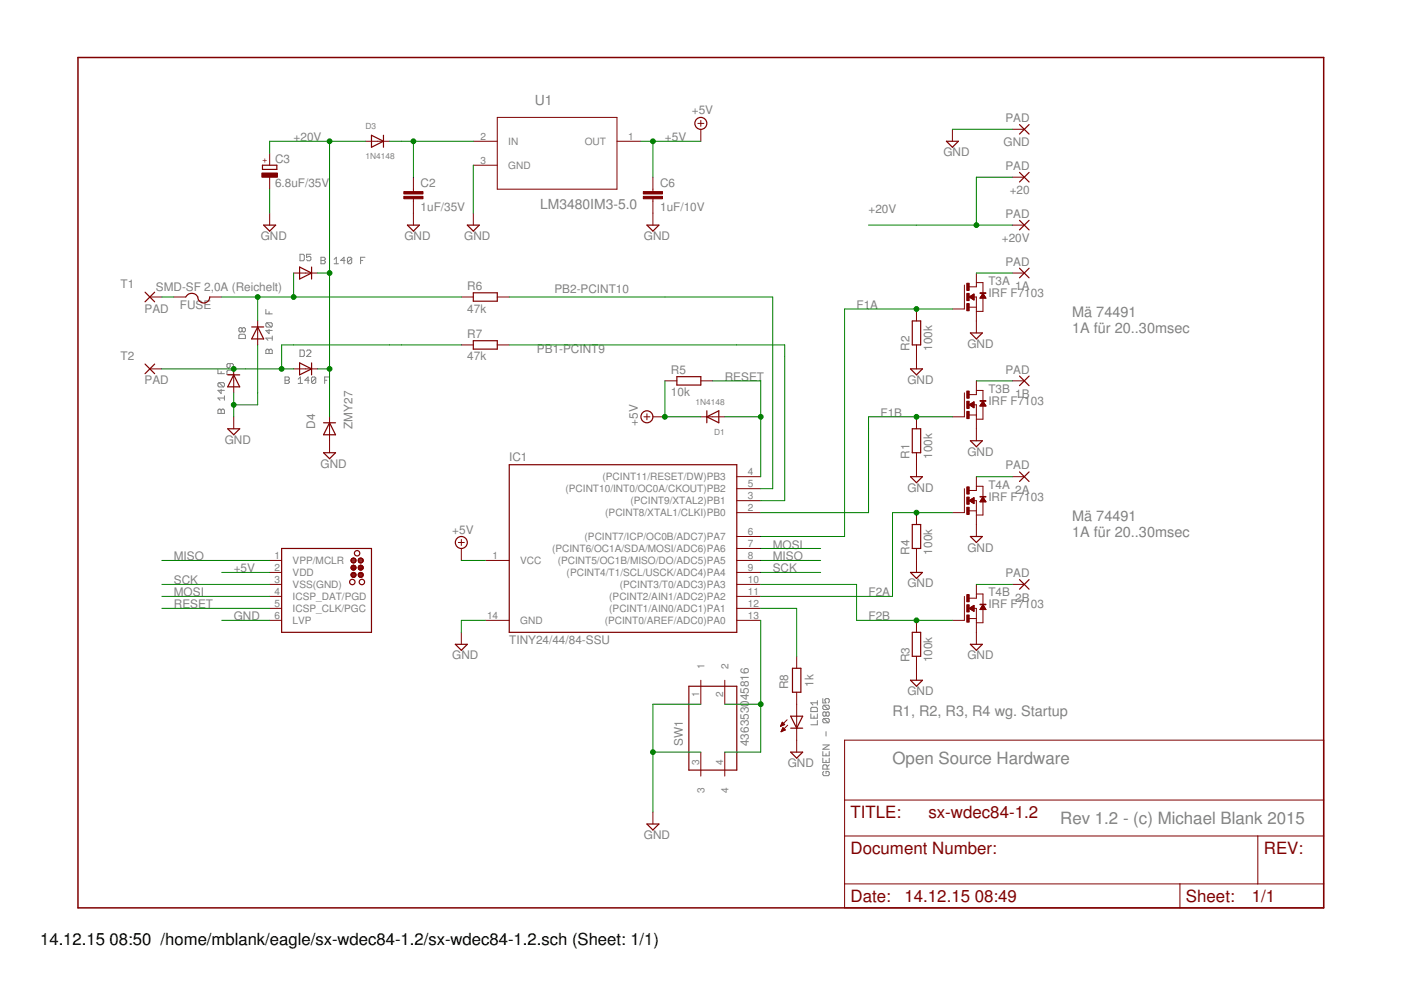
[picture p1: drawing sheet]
<svg xmlns="http://www.w3.org/2000/svg" width="297mm" height="210mm" viewBox="0 0 297 210" stroke-linecap="round" stroke-linejoin="round" font-family="sans-serif">
<g fill="none" stroke="#808080" stroke-width=".21">
<path d="M63.6 53.9h.7l.2 .2v1l-.2 .2h-.7zM65.9 53.9h-.9v.7l.7-.2 .2 .2v.5l-.2 .2h-.5l-.2-.2M68.1 54.5h.6l.3 .3-.3 .4 .3 .5-.3 .2h-.6zM68.1 55.2h.6M70.8 55.9h1M70.8 55l.5-.5v1.4M73.2 55.2h-1l.7-.7v1.4M74.6 54.8l-.3-.3h-.4l-.2 .3v.9M74.6 54.8v.9l-.3 .2h-.4l-.2-.2M74.6 54.8l-.9 .9M76.5 55.2h.4M77.4 54.5h-.9v1.4"/>
<path d="M46.2 78.3v.9h1.4M46.9 78.8v.4M48.3 78.5h1l.2 .2v.7h-1.4v-.7zM48.8 77.1v.7l-.2 .2h-.3l-.2-.2v-.5l.2-.2h1l.2 .2v.5l-.2 .2M50.9 70.9h.9l.2 .2v.7h-1.3v-.7zM51.3 69.7l.3-.2 .4 .2v.4l-.2 .3-.5-.3M51.3 69.7l-.2-.2h-.2l-.2 .2v.4l.2 .3 .4-.3M51.3 69.7v.4M56.4 65.6v.9h1.3M56.6 74l.4 .3 .5-.3 .2 .3v.7h-1.3v-.7zM56.6 68.4l-.2 .3v.4l.2 .2h.9M56.6 68.4h.9l.2 .3v.4l-.2 .2"/>
<path d="M56.6 68.4l.9 .9M57 66.1v.4M57 69.8v.9l-.6-.6h1.3M57 74.3v.7M57.7 71.2v1M57.7 71.7h-1.3l.4 .5M60.4 79.9h.7l.2 .3-.2 .4 .2 .5-.2 .2h-.7zM63.6 74.2h.7l.2 .2v1l-.2 .2h-.7zM65 74.4l.2-.2h.5l.2 .2v.3l-.9 .9h.9M69.8 79.9h-1v1.4M46.2 87l.2-.3 .5 .3 .4-.3 .3 .3v.7h-1.4zM46.4 81.1h.9l.3 .3v.4l-.3 .2"/>
<path d="M46.4 81.1l-.2 .3v.4l.2 .2h.9M46.4 81.1l.9 .9M46.9 82.5v.9l-.7-.6h1.4M46.9 87v.7M47.6 83.9v1M47.6 84.4h-1.4l.5 .5M60.4 80.6h.7M63.2 81.3h.9M63.2 80.4l.5-.5v1.4M65.6 80.6h-1l.7-.7v1.4M67 80.2l-.3-.3h-.4l-.3 .3v.9M67 80.2v.9l-.3 .2h-.4l-.3-.2"/>
<path d="M67 80.2l-1 .9M68.8 80.6h.5M171.9 151.4v.9h1.4v-.9M172.1 150h1l.2 .2v.7h-1.4v-.7zM172.6 151.8v.5M173.3 152.8v.9h-1.4M173.3 148.5v1M173.3 149h-1.4l.5 .5M174.5 148.1v.9h.6l-.2-.4 .2-.5h.5l.2 .3v.4l-.2 .2M174.5 159.3v1h1.3v-1M174.5 157.9h1.3l-1.3 1h1.3M174.7 149.5l-.2 .3v.4l.2 .2h.9"/>
<path d="M174.7 152.3l-.2 .3v.4l.2 .2h.9M174.7 149.5h.9l.2 .3v.4l-.2 .2M174.7 152.3h.9l.2 .3v.4l-.2 .2M174.7 152.3l.9 .9M174.7 149.5l.9 .9M175.1 151.2l-.2-.3-.4 .3v.4l.2 .2 .4-.2M175.1 151.2l.3-.3 .4 .3v.4l-.2 .2-.5-.2M175.1 151.2v.4M175.1 155.1v1M175.1 159.8v.5M174.5 160.7v1h1.3v-1M174.7 163.6l-.2 .2v.4l.2 .3h.9l.2-.3v-.4l-.2-.2h-.5v.4"/>
<path d="M175.1 161.2v.5M175.4 163.1v-.7l-.3-.2h-.4l-.2 .2v.7h1.3M175.8 162.2l-.4 .4"/>
</g>
<path d="M16.5 12.2h264.1v180.3h-264.1z" fill="none" stroke="#800000" stroke-width=".32"/>
<g fill="none" stroke="#800000" stroke-width=".21">
<path d="M57.2 32.5v2.5M57.2 37.6v2.5M77.5 30h5.1M87.7 37.6v3M100.4 30h5M100.4 35h5M105.4 24.9h25.4v15.2h-25.4zM130.8 30h5.1M138.4 37.6v3M148 26.2h1.2M148.6 25.5v1.3M148.6 27.4v2.6"/>
<path d="M201.9 27.4v2.6M214.6 27.4h2.6M214.6 37.6h2.6M57.2 45.2v2.5M62.3 57.9h5M87.7 42.1v5.6M100.4 45.2v2.5M138.4 42.1v5.6M207 57.9v2.9h-1.5M207 59.9h1.4v2.3M214.6 57.9h2.6M214.6 47.7h2.6"/>
<path d="M31.8 63h2.5M31.8 78.2h2.5M36.9 63h2.5M44.5 63h2.5M49.6 78.2v5.1M54.6 68.1v5M62.3 78.2h5M97.8 63h2.6M97.8 73.1h2.6M105.4 63h2.6M105.4 73.1h2.6M194.3 65.5v2.6"/>
<path d="M194.3 73.1v5.1M204.5 60.4v5.1h-2.6M205.5 65.1h1.5M205.5 63l1-.7v1.3M205.5 63l1 .6M205.5 63h1.5v7.6M205.6 63h.9M205.6 62.9h.9M205.7 63.1h.8M205.7 62.8h.8M205.8 63.2h.7M205.8 62.8h.7"/>
<path d="M205.9 63.2h.6M206 62.7h.5M206 63.3h.5M206.1 62.6h.4M206.1 63.4h.4M206.2 62.5h.3M206.2 63.5h.3M206.3 62.5h.2M206.4 63.5h.1M206.4 62.4h.1M206.5 63.6h.1M207.8 63.2h1.2"/>
<path d="M207.9 63.1h1.1M207.9 63h1M208 62.9h.8M208 62.8h.8M208.1 62.8h.6M208.1 62.7h.6M208.2 62.6h.5M208.2 62.5h.4M208.3 62.4h.2M208.3 62.3h.2M208.4 62.3h.1M208.4 63.2v2.8h-1.4"/>
<path d="M208.4 62.2l.6 1h-1.2zM49.6 88.4v2.5M69.9 88.4v7.6M136.5 88.4h1.3M137.2 87.7v1.3M138.4 88.4h2.6M141 80.8h2.5M148.6 80.8h2.5M148.6 88.4h5.1M194.3 88.4v2.5M194.3 96v5.1M204.5 83.3v5.1h-2.6"/>
<path d="M205.5 85.8l1-.6v1.3zM205.5 88h1.5M205.5 85.8h1.5v7.7M205.5 85.9h1M205.7 85.9h.8M205.7 85.7h.8M205.8 86h.7M205.8 85.7h.7M205.9 85.6h.6M205.9 86.1h.6M206 85.5h.5M206 86.1h.5"/>
<path d="M206.1 86.2h.4M206.1 85.4h.4M206.2 86.3h.3M206.2 85.4h.3M206.3 85.3h.2M206.3 86.4h.2M206.4 86.4h.1M206.4 85.2h.1M207 80.8v2.9h-1.5M207 82.8h1.4v2.3M207.8 86h1.2M207.9 85.9h1"/>
<path d="M207.9 85.8h1M208 85.7h.8M208.1 85.6h.6M208.1 85.5h.6M208.2 85.4h.4M208.3 85.3h.3M208.3 85.2h.2M208.4 85.1h.1M208.4 86.1v2.8h-1.4M208.4 85.1l.6 1h-1.2zM214.6 80.8h2.6M57.2 118.8h2.5"/>
<path d="M97.2 115h1.2M97.8 114.4v1.3M97.8 116.3v2.5M102.9 118.8h5.1M156.2 118.8h5.1M156.2 113.7h5.1M156.2 116.3h5.1M156.2 101.1h5.1M156.2 103.6h5.1M156.2 106.2h5.1M156.2 108.7h5.1M194.3 108.7v2.5"/>
<path d="M194.3 116.3v5.1M204.5 103.6v5.1h-2.6M205.5 106.2l1-.7v1.3zM205.5 108.3h1.5M205.5 106.1h1M205.5 106.2h1.5v7.5M205.6 106h.9M205.7 106.3h.8M205.7 106h.8M205.8 106.3h.7M205.9 105.9h.6M205.9 106.4h.6"/>
<path d="M206 105.8h.5M206 106.5h.5M206.1 105.8h.4M206.1 106.5h.4M206.2 105.7h.3M206.2 106.6h.3M206.3 105.6h.2M206.3 106.7h.2M206.4 105.6h.1M206.4 106.7h.1M207 101.1v2.9h-1.5M207 103.1h1.4v2.3"/>
<path d="M207.8 106.3h1.2M207.9 106.3h1.1M207.9 106.2h1M207.9 106.1h1M208 106h.8M208.1 105.9h.6M208.1 105.8h.6M208.2 105.8h.4M208.2 105.7h.4M208.3 105.6h.3M208.3 105.6h.2M208.3 105.5h.2"/>
<path d="M208.4 105.4h.1M208.4 106.4v2.8h-1.4M208.4 105.4l.6 1h-1.2zM214.6 101.1h2.6M57.2 121.4h2.5M57.2 123.9h2.5M57.2 126.4h2.5M57.2 129h2.5M57.2 131.5h2.5M97.8 134.1v2.5M102.9 131.5h5.1M156.2 121.4h5.1"/>
<path d="M156.2 123.9h5.1M156.2 126.4h5.1M156.2 129h5.1M156.2 131.5h5.1M168.9 139.1v2.6M194.3 131.5v2.6M194.3 139.1v5.1M204.5 126.4v5.1h-2.6M205.5 131.1h1.5M205.5 129h1.5v7.6M205.6 128.9h.9M205.6 129.1h.9"/>
<path d="M205.7 128.9h.8M205.7 129.2h.8M205.8 128.8h.7M205.8 129.2h.7M205.9 128.7h.6M206 129.3h.5M206 128.7h.5M206.1 129.4h.4M206.1 128.6h.4M206.2 129.4h.3M206.2 128.5h.3M206.3 129.5h.2"/>
<path d="M206.3 128.5h.2M206.4 129.6h.1M206.5 128.4h.1M206.5 128.4v1.2l-1-.6M206.5 128.4l-1 .6M207 123.9v2.9h-1.5M207 125.9h1.4v2.3M207.8 129.2h1.2M207.9 129.1h1M207.9 129h1M208 128.9h.9M208 128.9h.8"/>
<path d="M208 128.8h.8M208.1 128.7h.6M208.2 128.6h.4M208.2 128.5h.4M208.3 128.5h.2M208.3 128.4h.2M208.3 128.3h.1M208.4 128.2h.1M208.4 129.2v2.8h-1.4M208.4 128.2l.6 1h-1.2zM214.6 123.9h2.6M148.6 144.2v5.1"/>
<path d="M148.6 159.5v5M153.7 144.2v5.1M153.7 159.5v5M165.5 153.9h.2M165.6 153.8h.4M165.6 153.6h.7M165.6 155.1h.1M165.7 153.5h.6M165.7 155h.3M165.7 153.4h.5M165.7 154.9h.6M165.8 154.7h.7"/>
<path d="M165.8 153.3h.3M165.8 153.2h.1M165.8 154.6h.5M165.9 153.1l.5 .5-.9 .4zM165.9 154.5h.3M165.9 154.4h.2M166.5 154.8l-.5-.5-.4 .9M166.5 154.8l-.9 .4M166.9 152.6l-1.4 1.4M167 153.8l-1.4 1.4M168.9 146.8v12.7M179.1 156.9h101.5v35.6h-101.5z"/>
<path d="M138.4 172.2v2.5M179.1 177.2h101.5M179.1 169.6h101.5M266.7 177.2v10.2M179.1 187.4h101.5M250.2 187.4v5.1"/>
</g>
<g fill="none" stroke="#800000" stroke-width=".25">
<path d="M55.6 35h3.1v.9h-3.1zM78.8 28.7l2.5 1.3-2.5 1.2zM81.3 28.7v2.5M200.7 30h2.5l-1.3 1.2zM216.2 26.4l2 2M216.2 36.6l2 2M218.2 26.4l-2 2M218.2 36.6l-2 2M55.9 47.7h2.5l-1.2 1.3zM63.5 56.6l2.6 1.3-2.6 1.3zM66.1 56.6v2.6M86.4 47.7h2.5l-1.2 1.3z"/>
<path d="M99.1 47.7h2.5l-1.2 1.3zM137.2 47.7h2.5l-1.3 1.3zM216.2 56.9l2 2M216.2 46.7l2 2M218.2 56.9l-2 2M218.2 46.7l-2 2M30.8 62l2 2M30.8 77.2l2 2M32.8 62l-2 2M32.8 77.2l-2 2M39.4 63a1.42 1.42 0 0 1 1.6-.8 1.42 1.42 0 0 1 1.1 1.4 1.27 1.27 0 0 0 1.4 .6 1.27 1.27 0 0 0 1-1.2M48.3 79.5h2.5"/>
<path d="M49.6 79.5l1.2 2.5h-2.5zM53.4 69.3h2.5M54.6 69.3l1.3 2.6h-2.5zM63.5 76.9l2.6 1.3-2.6 1.3zM66.1 76.9v2.6M100.4 62.1h5v1.8h-5zM100.4 72.2h5v1.8h-5zM143.5 79.9h5.1v1.7h-5.1zM193 78.2h2.6l-1.3 1.3zM193.4 68.1h1.8v5h-1.8zM205.7 70.6h2.6l-1.3 1.3zM216.2 79.7l2 2.1"/>
<path d="M218.2 79.7l-2 2.1M48.3 90.9h2.5l-1.2 1.3zM68.6 96h2.5l-1.2 1.3zM68.6 89.6h2.5M69.9 89.6l1.2 2.6h-2.5zM108 98.5h48.2v35.6h-48.2zM149.9 88.4l2.5-1.3v2.5zM149.9 87.1v2.5M193.4 90.9h1.8v5.1h-1.8zM205.7 93.5h2.6l-1.3 1.2zM59.7 116.3h19.1v17.8h-19.1zM74.4 118.7h1"/>
<path d="M74.5 119a.5 .5 0 0 0 .5 .3 .5 .5 0 0 0 .4-.3M74.5 119h.9M74.5 118.5h.9M74.5 118.5v.5M74.5 118.5a.52 .52 0 0 1 .9 0M74.6 119.2h.7M75 119.8h.1M75 119.8l-.5 .2M75 119.8l.4 .2M75.4 118.5v.5M76 118.7h1M76 119a.5 .5 0 0 0 .5 .3 .5 .5 0 0 0 .5-.3"/>
<path d="M76 119h1M76.1 118.5l-.1 .5M76.1 118.5l.4-.2 .4 .2M76.1 118.5h.8M76.1 119.2h.7M76.5 119.8l-.4 .2M76.5 119.8a.51 .51 0 0 1 .5 .4 .51 .51 0 0 1-.2 .6M76.5 119.8h.1M76.9 118.5l.1 .5M193 101.1h2.6l-1.3 1.2zM193.4 111.2h1.8v5.1h-1.8zM205.7 113.7h2.6l-1.3 1.3z"/>
<path d="M216.2 100.1l2 2M218.2 100.1l-2 2M74.4 120.3h1.1M74.4 121.9a.51 .51 0 0 1 .6-.5 .51 .51 0 0 1 .5 .5M74.4 121.9l.2 .4M74.4 121.9h1.1M74.5 120.5h.9M74.5 122.1h.9M74.5 121.6h.9M74.5 120.1h.9M74.5 120l-.1 .4 .2 .4M74.6 120.7h.7"/>
<path d="M74.6 120.8h.7M74.6 122.3h.7M74.7 122.3h.5M74.8 121.4h.3M75.4 120l.1 .4-.2 .4M75.5 121.9l-.2 .4M76 120.3h1M76 121.9l.2 .4M76 121.9h1M76 120.5h1M76 122.1h.9M76 121.7v.2"/>
<path d="M76 121.7a.51 .51 0 0 1 .6-.3 .51 .51 0 0 1 .4 .5M76 121.6h.9M76.1 120.1h.8M76.1 120a.51 .51 0 0 0 0 .7 .51 .51 0 0 0 .7 .1M76.1 120.7h.7M76.2 122.3h.6M76.3 121.4h.3M77 121.9a.51 .51 0 0 1-.3 .4 .51 .51 0 0 1-.5 0M96.5 136.6h2.6l-1.3 1.3zM193 121.4h2.6l-1.3 1.2zM193.4 134.1h1.8v5h-1.8zM205.7 136.6h2.6l-1.3 1.3z"/>
<path d="M216.2 122.9l2 2M218.2 122.9l-2 2M146 145.5h10.2v17.8h-10.2zM167.6 151.8h2.6l-1.3 2.6zM167.6 154.4h2.6M167.6 159.5h2.6l-1.3 1.2zM168 141.7h1.8v5.1h-1.8zM193 144.2h2.6l-1.3 1.3zM137.2 174.7h2.5l-1.3 1.3z"/>
<circle cx="148.6" cy="26.2" r="1.27"/>
<circle cx="137.2" cy="88.4" r="1.27"/>
<circle cx="75.7" cy="117.3" r=".57"/>
<circle cx="97.8" cy="115" r="1.27"/>
<circle cx="74.7" cy="123.4" r=".57"/>
<circle cx="76.7" cy="123.4" r=".57"/>
</g>
<g fill="#800000" stroke="#800000" stroke-width=".21">
<path d="M55.5 36.7h3.3v.9h-3.3z"/>
<path d="M136.4 41.6h4.1v.5h-4.1z"/>
<path d="M136.4 40.6h4.1v.5h-4.1z"/>
<path d="M85.6 41.6h4.1v.5h-4.1z"/>
<path d="M85.6 40.6h4.1v.5h-4.1z"/>
<path d="M205 60h.5v1.6h-.5z"/>
<path d="M205 62.2h.5v1.5h-.5z"/>
<path d="M205 64.4h.5v1.5h-.5z"/>
<path d="M207.8 62.1h1.2v.1h-1.2z"/>
<path d="M205 82.9h.5v1.5h-.5z"/>
<path d="M205 85.1h.5v1.5h-.5z"/>
<path d="M205 87.2h.5v1.6h-.5z"/>
<path d="M207.8 84.9h1.2v.2h-1.2z"/>
<path d="M205 103.2h.5v1.6h-.5z"/>
<path d="M205 105.4h.5v1.5h-.5z"/>
<path d="M205 107.5h.5v1.6h-.5z"/>
<path d="M207.8 105.3h1.2v.1h-1.2z"/>
<path d="M205 126.1h.5v1.5h-.5z"/>
<path d="M205 128.2h.5v1.6h-.5z"/>
<path d="M205 130.4h.5v1.5h-.5z"/>
<path d="M207.8 128.1h1.2v.1h-1.2z"/>
</g>
<g fill="none" stroke="#008000" stroke-width=".21">
<path d="M69.9 30v58.4M77.5 30h-20.3v2.5M82.6 30h17.8M87.7 30v7.6M100.4 35v10.2M135.9 30h12.7M138.4 30v7.6M201.9 27.4h12.7M214.6 37.6h-7.6v10.1M57.2 40.1v5.1M62.3 57.9v5.1M67.3 57.9h2.6"/>
<path d="M184.1 47.7h30.5M207 57.9h7.6M34.3 78.2h28M34.3 63h2.6M47 63h50.8M54.6 63v5.1M54.6 73.1v12.7h-5M67.3 78.2h2.6M97.8 73.1h-38.1v5.1M108 73.1h58.4v33.1h-5.1M108 63h55.8v40.6h-2.5M201.9 65.5h-22.8v48.2h-17.8"/>
<path d="M49.6 83.3v5.1M141 80.8v7.6h7.6M151.1 80.8h10.2v20.3M153.7 88.4h7.6M201.9 88.4h-17.8v20.3h-22.8M207 80.8h7.6M34.3 118.8h22.9M97.8 118.8h5.1M161.3 118.8h12.7M161.3 116.3h12.7M201.9 108.7h-12.7v17.7h-27.9M207 101.1h7.6"/>
<path d="M34.3 123.9h22.9M34.3 129h22.9M34.3 126.4h22.9M47 131.5h10.2M47 121.4h10.2M102.9 131.5h-5.1v2.6M161.3 123.9h20.3v7.6h20.3M161.3 131.5v28h-7.6M161.3 121.4h12.7M161.3 129h7.6v10.1M207 123.9h7.6M138.4 159.5h10.2"/>
<path d="M148.6 149.3h-10.2v22.9M153.7 149.3h7.6"/>
</g>
<g fill="#008000" stroke="#008000" stroke-width=".21">
<circle cx="49.6" cy="85.8" r=".51"/>
<circle cx="138.4" cy="159.5" r=".51"/>
<circle cx="138.4" cy="30" r=".51"/>
<circle cx="141" cy="88.4" r=".51"/>
<circle cx="69.9" cy="30" r=".51"/>
<circle cx="69.9" cy="57.9" r=".51"/>
<circle cx="69.9" cy="78.2" r=".51"/>
<circle cx="207" cy="47.7" r=".51"/>
<circle cx="59.7" cy="78.2" r=".51"/>
<circle cx="49.6" cy="78.2" r=".51"/>
<circle cx="194.3" cy="65.5" r=".51"/>
<circle cx="87.7" cy="30" r=".51"/>
<circle cx="161.3" cy="88.4" r=".51"/>
<circle cx="54.6" cy="63" r=".51"/>
<circle cx="62.3" cy="63" r=".51"/>
<circle cx="194.3" cy="131.5" r=".51"/>
<circle cx="194.3" cy="108.7" r=".51"/>
<circle cx="194.3" cy="88.4" r=".51"/>
<circle cx="161.3" cy="149.3" r=".51"/>
</g>
<g font-size="3.6" fill="#808080">
<text x="189.2" y="162">Open Source Hardware</text>
<text x="224.8" y="174.7">Rev 1.2 - (c) Michael Blank 2015</text>
</g>
<g font-size="3.6" fill="#800000">
<text x="180.3" y="173.4">TITLE:</text>
<text x="196.8" y="173.4">sx-wdec84-1.2</text>
<text x="180.3" y="181.1">Document Number:</text>
<text x="268" y="181.1">REV:</text>
<text x="180.3" y="191.2">Date:</text>
<text x="191.8" y="191.2">14.12.15</text>
<text x="206.7" y="191.2">08:49</text>
<text x="251.4" y="191.2">Sheet:</text>
<text x="265.4" y="191.2">1/1</text>
</g>
<g font-size="3.5">
<text x="8.5" y="200.4">14.12.15</text>
<text x="23.2" y="200.4">08:50 /home/mblank/eagle/sx-wdec84-1.2/sx-wdec84-1.2.sch (Sheet: 1/1)</text>
</g>
<g font-size="3.1" fill="#808080">
<text x="227.3" y="67.3">Mä 74491</text>
<text x="227.3" y="70.6">1A für 20..30msec</text>
<text x="227.3" y="110.5">Mä 74491</text>
<text x="227.3" y="113.8">1A für 20..30msec</text>
<text x="189.2" y="151.8">R1, R2, R3, R4 wg. Startup</text>
</g>
<g font-size="2.9" fill="#808080">
<text x="113.4" y="22.3">U1</text>
<text x="114.5" y="44.4">LM3480IM3-5.0</text>
</g>
<g font-size="2.5" fill="#808080">
<text x="62.3" y="30">+20V</text>
<text x="141" y="30">+5V</text>
<text x="146.7" y="24.2">+5V</text>
<text x="213.2" y="25.9">PAD</text>
<text x="58.3" y="34.6">C3</text>
<text x="200" y="33.1">GND</text>
<text x="212.8" y="31.1">GND</text>
<text x="58.3" y="39.6">6.8uF/35V</text>
<text x="89.2" y="39.7">C2</text>
<text x="140" y="39.7">C6</text>
<text x="213.2" y="36.1">PAD</text>
<text x="214.1" y="41.2">+20</text>
<text x="89.2" y="44.8">1uF/35V</text>
<text x="140" y="44.8">1uF/10V</text>
<text x="184.2" y="45.2">+20V</text>
<text x="213.2" y="46.2">PAD</text>
<text x="55.3" y="50.9">GND</text>
<text x="85.7" y="50.9">GND</text>
<text x="98.4" y="50.9">GND</text>
<text x="136.5" y="50.9">GND</text>
<text x="212.4" y="51.4">+20V</text>
<text x="213.2" y="56.4">PAD</text>
<text x="25.6" y="61.1">T1</text>
<text x="33" y="61.7">SMD-SF 2,0A (Reichelt)</text>
<text x="38.1" y="65.5">FUSE</text>
<text x="99.1" y="61.5">R6</text>
<text x="117.5" y="62.2">PB2-PCINT10</text>
<text x="181.6" y="65.5">F1A</text>
<text x="209.5" y="63">IRF F7103</text>
<text x="209.5" y="60.4">T3A</text>
<text x="215.3" y="61.5">1A</text>
<text x="30.6" y="66.3">PAD</text>
<text x="99.1" y="66.3">47k</text>
<text x="99.1" y="71.6">R7</text>
<text x="25.6" y="76.4">T2</text>
<text x="99.1" y="76.4">47k</text>
<text x="113.8" y="74.9">PB1-PCINT9</text>
<text x="192.8" y="74.4" transform="rotate(-90 192.8 74.4)">R2</text>
<text x="197.6" y="74.4" transform="rotate(-90 197.6 74.4)">100k</text>
<text x="205.1" y="73.8">GND</text>
<text x="30.6" y="81.5">PAD</text>
<text x="142.2" y="79.2">R5</text>
<text x="153.7" y="80.7">RESET</text>
<text x="192.4" y="81.4">GND</text>
<text x="209.5" y="83.3">T3B</text>
<text x="213.2" y="79.2">PAD</text>
<text x="142.2" y="84">10k</text>
<text x="186.7" y="88.4">F1B</text>
<text x="209.5" y="85.8">IRF F7103</text>
<text x="215.3" y="84.4">1B</text>
<text x="47.6" y="94.1">GND</text>
<text x="66.8" y="90.9" transform="rotate(-90 66.8 90.9)">D4</text>
<text x="74.7" y="90.9" transform="rotate(-90 74.7 90.9)">ZMY27</text>
<text x="135.3" y="90.3" transform="rotate(-90 135.3 90.3)">+5V</text>
<text x="68" y="99.2">GND</text>
<text x="108" y="97.8">IC1</text>
<text x="192.8" y="97.3" transform="rotate(-90 192.8 97.3)">R1</text>
<text x="197.6" y="97.3" transform="rotate(-90 197.6 97.3)">100k</text>
<text x="205.1" y="96.6">GND</text>
<text x="213.2" y="99.5">PAD</text>
<text x="192.4" y="104.2">GND</text>
<text x="209.5" y="106.1">IRF F7103</text>
<text x="209.5" y="103.6">T4A</text>
<text x="215.3" y="104.7">2A</text>
<text x="95.9" y="113.1">+5V</text>
<text x="36.9" y="118.8">MISO</text>
<text x="163.8" y="118.8">MISO</text>
<text x="163.8" y="116.3">MOSI</text>
<text x="192.8" y="117.6" transform="rotate(-90 192.8 117.6)">R4</text>
<text x="197.6" y="117.6" transform="rotate(-90 197.6 117.6)">100k</text>
<text x="205.1" y="116.9">GND</text>
<text x="36.9" y="123.9">SCK</text>
<text x="49.6" y="121.4">+5V</text>
<text x="163.8" y="121.4">SCK</text>
<text x="192.4" y="124.6">GND</text>
<text x="213.2" y="122.4">PAD</text>
<text x="36.9" y="129">RESET</text>
<text x="36.9" y="126.5">MOSI</text>
<text x="49.6" y="131.5">GND</text>
<text x="184.2" y="131.5">F2B</text>
<text x="184.2" y="126.5">F2A</text>
<text x="209.5" y="129">IRF F7103</text>
<text x="209.5" y="126.5">T4B</text>
<text x="215.3" y="127.5">2B</text>
<text x="108" y="136.6">TINY24/44/84-SSU</text>
<text x="95.9" y="139.8">GND</text>
<text x="192.8" y="140.4" transform="rotate(-90 192.8 140.4)">R3</text>
<text x="197.6" y="140.4" transform="rotate(-90 197.6 140.4)">100k</text>
<text x="205.1" y="139.8">GND</text>
<text x="167.1" y="146.2" transform="rotate(-90 167.1 146.2)">R8</text>
<text x="172.5" y="145.6" transform="rotate(-90 172.5 145.6)">1k</text>
<text x="192.4" y="147.4">GND</text>
<text x="144.8" y="158.2" transform="rotate(-90 144.8 158.2)">SW1</text>
<text x="158.8" y="158.2" transform="rotate(-90 158.8 158.2)">436353045816</text>
<text x="167" y="162.6">GND</text>
<text x="136.5" y="177.9">GND</text>
</g>
<g font-size="2.1" fill="#808080">
<text x="101.9" y="29.6">2</text>
<text x="133.2" y="29.6">1</text>
<text x="101.9" y="34.7">3</text>
<text x="107.8" y="30.7">IN</text>
<text x="107.8" y="35.8">GND</text>
<text x="124" y="30.7">OUT</text>
<text x="127.8" y="101.8">(PCINT11/RESET/DW)PB3</text>
<text x="158.6" y="100.7">4</text>
<text x="119.9" y="104.4">(PCINT10/INT0/OC0A/CKOUT)PB2</text>
<text x="133.7" y="106.9">(PCINT9/XTAL2)PB1</text>
<text x="158.6" y="103.2">5</text>
<text x="158.6" y="105.8">3</text>
<text x="128.3" y="109.4">(PCINT8/XTAL1/CLKI)PB0</text>
<text x="158.6" y="113.4">6</text>
<text x="158.6" y="108.3">2</text>
<text x="58.2" y="118.5">1</text>
<text x="62" y="119.6">VPP/MCLR</text>
<text x="104.4" y="118.5">1</text>
<text x="110.3" y="119.6">VCC</text>
<text x="117" y="117.1">(PCINT6/OC1A/SDA/MOSI/ADC6)PA6</text>
<text x="118.3" y="119.6">(PCINT5/OC1B/MISO/DO/ADC5)PA5</text>
<text x="123.9" y="114.5">(PCINT7/ICP/OC0B/ADC7)PA7</text>
<text x="158.6" y="115.9">7</text>
<text x="158.6" y="118.5">8</text>
<text x="58.2" y="121">2</text>
<text x="58.2" y="123.6">3</text>
<text x="62" y="122.1">VDD</text>
<text x="62" y="124.7">VSS(GND)</text>
<text x="120.1" y="122.1">(PCINT4/T1/SCL/USCK/ADC4)PA4</text>
<text x="131.4" y="124.7">(PCINT3/T0/ADC3)PA3</text>
<text x="158.6" y="121">9</text>
<text x="158.6" y="123.6">10</text>
<text x="58.2" y="126.1">4</text>
<text x="58.2" y="128.6">5</text>
<text x="58.2" y="131.2">6</text>
<text x="62" y="127.2">ICSP_DAT/PGD</text>
<text x="62" y="129.8">ICSP_CLK/PGC</text>
<text x="103.3" y="131.2">14</text>
<text x="129.2" y="127.2">(PCINT2/AIN1/ADC2)PA2</text>
<text x="129.2" y="129.8">(PCINT1/AIN0/ADC1)PA1</text>
<text x="158.6" y="126.1">11</text>
<text x="158.6" y="128.6">12</text>
<text x="158.6" y="131.2">13</text>
<text x="62" y="132.3">LVP</text>
<text x="110.3" y="132.3">GND</text>
<text x="128.2" y="132.3">(PCINT0/AREF/ADC0)PA0</text>
<text x="149.4" y="141.9" transform="rotate(-90 149.4 141.9)">1</text>
<text x="154.4" y="141.9" transform="rotate(-90 154.4 141.9)">2</text>
<text x="148.2" y="147.8" transform="rotate(-90 148.2 147.8)">1</text>
<text x="153.3" y="147.8" transform="rotate(-90 153.3 147.8)">2</text>
<text x="148.2" y="162.2" transform="rotate(-90 148.2 162.2)">3</text>
<text x="153.3" y="162.2" transform="rotate(-90 153.3 162.2)">4</text>
<text x="149.4" y="168.1" transform="rotate(-90 149.4 168.1)">3</text>
<text x="154.4" y="168.1" transform="rotate(-90 154.4 168.1)">4</text>
</g>
<g font-size="1.8" fill="#808080">
<text x="77.5" y="27.4">D3</text>
<text x="77.5" y="33.8">1N4148</text>
<text x="147.5" y="85.8">1N4148</text>
<text x="151.4" y="92.2">D1</text>
</g>
<text font-size="1.8" fill="#800000" x="56.6" y="34.6" transform="rotate(-90 56.6 34.6)">+</text>
</svg>
